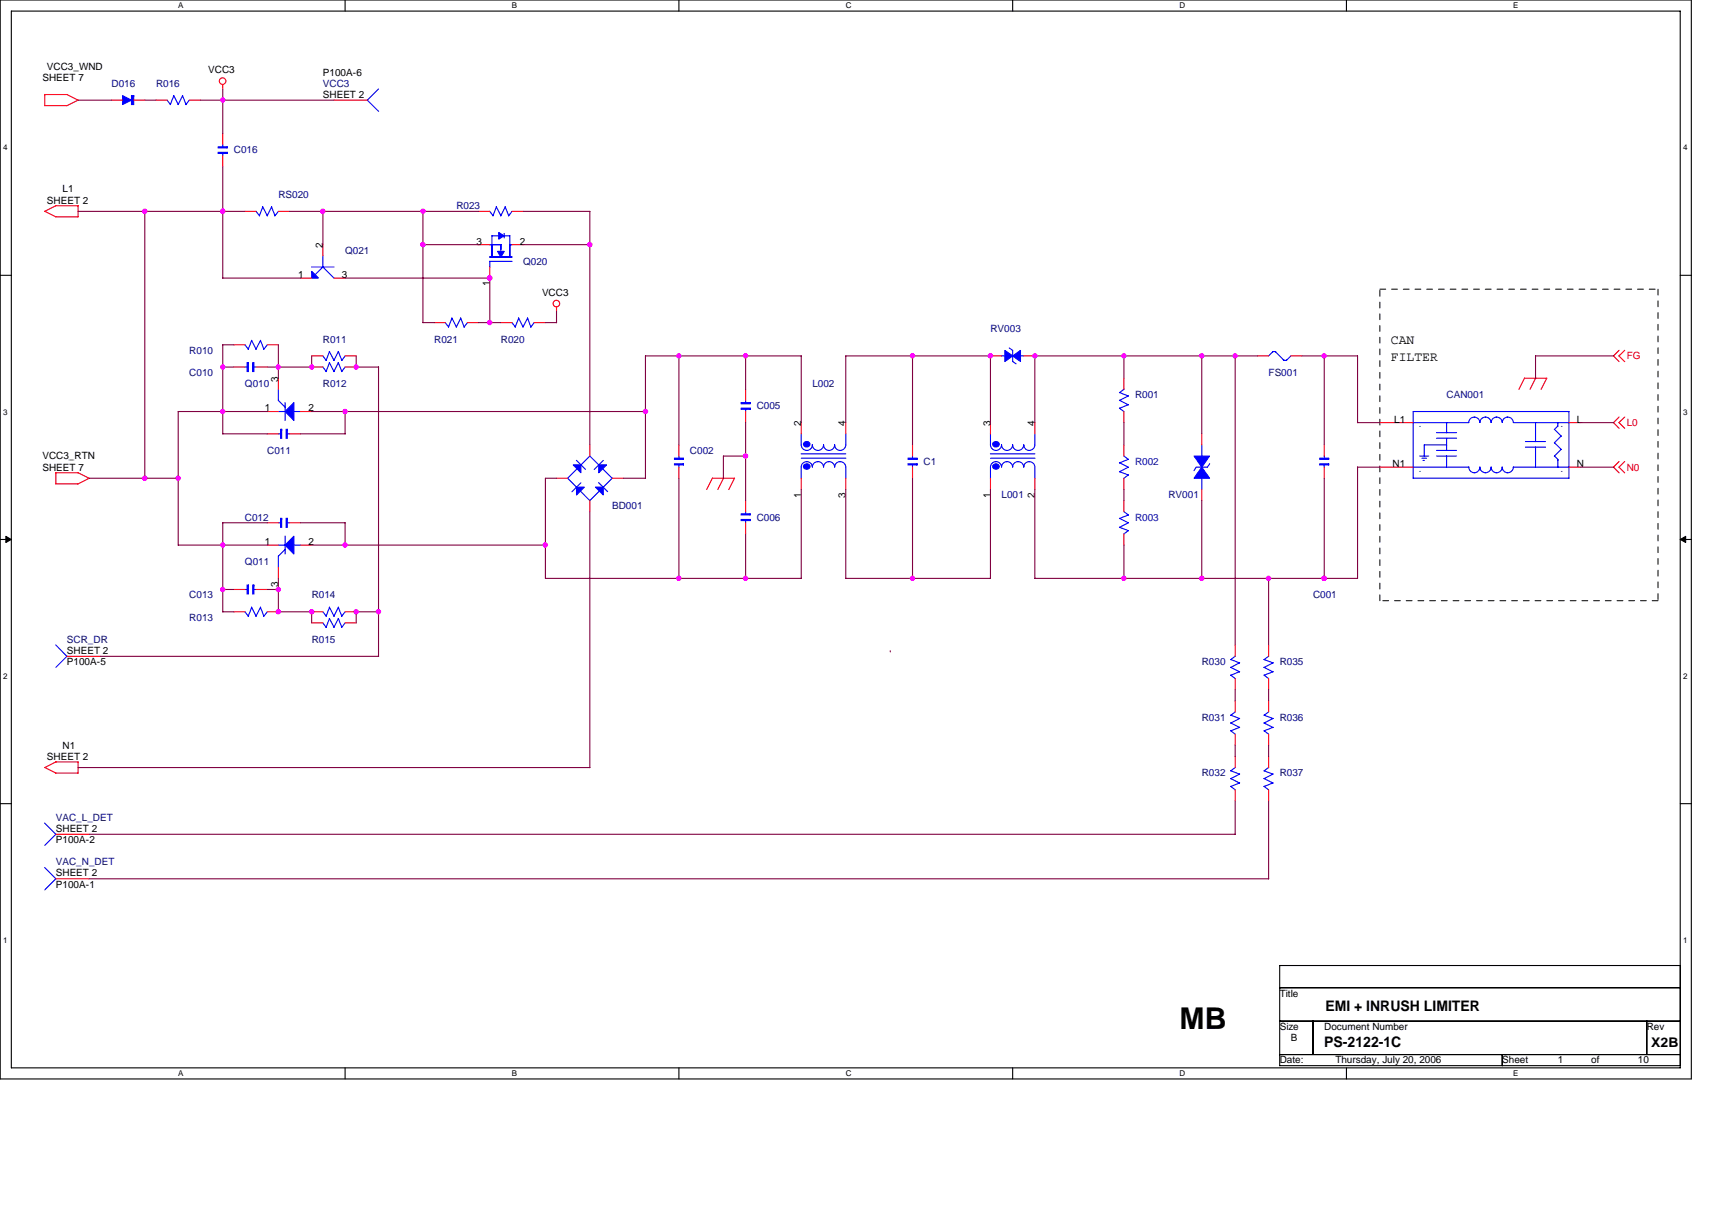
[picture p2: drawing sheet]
<svg xmlns="http://www.w3.org/2000/svg" width="297mm" height="210mm" viewBox="0 0 297 210" stroke-linecap="round" stroke-linejoin="round" font-family="sans-serif">
<path d="M0 0h293.5v187.2h-293.5zM2 1.9h289.5v183.4h-289.5z" fill="none" stroke="#000" stroke-width=".19"/>
<g fill="#fff">
<path d="M30.9 .2h.9v1.6h-.9z"/>
<path d="M30.9 185.5h.9v1.6h-.9z"/>
</g>
<path d="M59.9 0v1.9M59.9 185.3v1.9" fill="none" stroke="#000" stroke-width=".19"/>
<g fill="#fff">
<path d="M88.8 .2h.9v1.6h-.9z"/>
<path d="M88.8 185.5h.9v1.6h-.9z"/>
</g>
<path d="M117.8 0v1.9M117.8 185.3v1.9" fill="none" stroke="#000" stroke-width=".19"/>
<g fill="#fff">
<path d="M146.7 .2h1v1.6h-1z"/>
<path d="M146.7 185.5h1v1.6h-1z"/>
</g>
<path d="M175.7 0v1.9M175.7 185.3v1.9" fill="none" stroke="#000" stroke-width=".19"/>
<g fill="#fff">
<path d="M204.7 .2h1v1.6h-1z"/>
<path d="M204.7 185.5h1v1.6h-1z"/>
</g>
<path d="M233.6 0v1.9M233.6 185.3v1.9" fill="none" stroke="#000" stroke-width=".19"/>
<g fill="#fff">
<path d="M262.6 .2h.9v1.6h-.9z"/>
<path d="M262.6 185.5h.9v1.6h-.9z"/>
<path d="M.5 24.8h.8v1.6h-.8z"/>
<path d="M292 24.8h.8v1.6h-.8z"/>
<path d="M.5 70.7h.8v1.5h-.8z"/>
<path d="M292 70.7h.8v1.5h-.8z"/>
</g>
<path d="M0 47.8h2M291.5 47.8h2" fill="none" stroke="#000" stroke-width=".19"/>
<g fill="#fff">
<path d="M.5 116.5h.8v1.6h-.8z"/>
<path d="M292 116.5h.8v1.6h-.8z"/>
</g>
<path d="M0 93.6h2M291.5 93.6h2" fill="none" stroke="#000" stroke-width=".19"/>
<path d="M1 93.1l1 .5-1 .5zM291.5 93.6l1-.5v1z" fill="#000" stroke="#000" stroke-width=".17"/>
<g fill="#fff">
<path d="M.5 162.4h.8v1.5h-.8z"/>
<path d="M292 162.4h.8v1.5h-.8z"/>
</g>
<path d="M0 139.5h2M291.5 139.5h2M222 167.6h69.5v17.3h-69.5zM222 171.4h69.5M222 177.2h69.5M227.8 177.2v5.8M285.7 177.2v5.8M222 183h69.5M260.6 183v1.9" fill="none" stroke="#000" stroke-width=".19"/>
<path d="M239.4 50.2h48.3M287.7 50.2v54M239.4 104.2v-54M287.7 104.2h-48.3" fill="none" stroke="#000" stroke-width=".17" stroke-dasharray="1 1 1 1 1 1 1 1"/>
<g fill="none" stroke="#f00" stroke-width=".19">
<path d="M19.3 17.4h2M23.2 17.4h1.9M27.1 17.4h1.9M32.8 17.4h2M38.6 14.7v.8M58 17.4h5.7M38.6 23.2v1.9M38.6 27v2M83 36.7h2M88.8 36.7h2M40.6 59.8h1.9M46.4 59.8h1.9"/>
<path d="M52.2 48.3h1.9M56 42.5v1.9M58 48.3h1.9M75.3 56h2M81.1 56h1.9M83 42.5h2M85 46.3v2M86.9 56h1.9M88.8 42.5h2M92.7 56h1.9M96.6 53.3v.8M46.4 71.4h1.9"/>
<path d="M48.3 65.6v2M52.2 71.4h1.9M54.1 63.7h1.9M59.9 63.7h1.9M102.3 77.2v1.9M117.8 77.2v1.9M129.4 67.6v1.9M129.4 71.4v1.9M139 73.3v2M146.7 73.3v2M158.3 77.2v1.9M171.8 73.3v2"/>
<path d="M171.8 61.8h2M177.6 61.8h2M179.6 73.3v2M195 65.6v2M195 71.4v1.9M195 77.2v1.9M208.5 75.3v1.9M218.2 61.8h1.9M224 61.8h1.9M229.8 77.2v1.9M239.4 73.3h5.8M266.4 65.6l-.9 2"/>
<path d="M268.4 65.6l-1 2M268.4 65.6h-3.9l-1 2M272.2 73.3h1.9M280.9 60.8l-1 1 1 1M280.9 72.4l-1 .9 1 1M281.9 60.8l-1 1 1 1M281.9 72.4l-1 .9 1 1M46.4 94.6h1.9M48.3 98.4v2M52.2 94.6h1.9M96.6 83h1.9M102.3 86.9v1.9"/>
<path d="M106.2 83h1.9M117.8 81.1v1.9M123.6 83h3.9M123.6 83l-1 1.9M125.5 83l-1 1.9M127.4 83l-1 2M129.4 86.9v1.9M129.4 90.7v1.9M139 83v1.9M146.7 83v1.9M158.3 81.1v1.9M171.8 83v1.9"/>
<path d="M179.6 83v1.9M195 83v1.9M195 86.9v1.9M195 92.6v2M208.5 84.9v2M229.8 81.1v1.9M239.4 81.1h5.8M272.2 81.1h1.9M280.9 80.1l-1 1 1 1M281.9 80.1l-1 1 1 1M11.6 113.9h5.8M40.6 106.2h1.9"/>
<path d="M46.4 106.2h1.9M54.1 106.2h1.9M54.1 108.1h1.9M59.9 106.2h1.9M59.9 108.1h1.9M220.1 112v1.9M220.1 117.8v1.9M214.3 121.6v1.9M214.3 127.4v1.9M214.3 131.3v1.9M214.3 137.1v1.9M220.1 121.6v1.9"/>
<path d="M220.1 127.4v1.9M220.1 131.3v1.9M220.1 137.1v1.9M9.7 152.5h5.8M9.7 144.8h5.8"/>
<circle cx="38.6" cy="14.1" r=".57"/>
<circle cx="96.5" cy="52.7" r=".57"/>
</g>
<g fill="none" stroke="#00f" stroke-width=".19">
<path d="M29 17.4l.6 .7M30.1 16.6l.8 1.5M30.2 16.6l-.7 1.6M31.7 16.6l.6 1.5M31.7 16.6l-.8 1.6M32.8 17.4l-.5 .8M65.7 15.4l-2 2 2 1.9M38.6 25.1v.4M38.6 26.6v.4M85 36.7l.6 .7M86.1 35.9l.8 1.5M86.1 35.9l-.6 1.6"/>
<path d="M87.6 35.9l.7 1.5M87.7 35.9l-.8 1.6M88.8 36.7l-.6 .8M42.5 59.8l.6 .8M43.6 59.1l.8 1.5M43.7 59.1l-.6 1.5M45.2 59.1l.6 1.5M45.2 59.1l-.8 1.5M46.4 59.8l-.6 .8M54.1 46.3h3.9M56 46.3l2 2M56 44.4v1.9l-1.4 1.4"/>
<path d="M77.2 56l.6 .7M78.4 55.2l.8 1.5M78.4 55.2l-.6 1.6M79.9 55.2l.6 1.5M79.9 55.2l-.7 1.6M81.1 56l-.6 .8M85 44.6h3.8M85 42.5h1.9M85 45.3v1M85 45.4h3.9M85.3 40.9h1.2M85.4 40.9v3.7"/>
<path d="M86.9 42.4v1.2M87.5 40.5v.8M87.5 40.9h1M88.4 42.5h.4M88.5 40.9v3.7M88.8 56l.6 .7M90 55.2l.8 1.5M90 55.2l-.6 1.6M91.5 55.2l.6 1.5M91.5 55.2l-.8 1.6M92.7 56l-.6 .8M42.5 63.7h.4"/>
<path d="M44 63.7h.4M48.3 71.4h1.2M48.3 67.6v1.9M48.3 69.5l1.2 1.2M49.5 69.9v3.1M51 71.4h1.2M56 63.7l.6 .8M57.1 62.9l.9 1.6M57.2 62.9l-.6 1.6M58.7 62.9l.6 1.6M58.7 62.9l-.8 1.6M59.9 63.7l-.6 .8"/>
<path d="M100 79.9l1.6 1.5M102.3 79.1l3.9 3.9-3.9 3.9-3.8-3.9M102.4 79.1l-3.9 3.9M104.7 79.9l-1.6 1.6M117.8 79.1v.4M129.4 69.5v.4M129.4 71v.4M139 78.8h7.7M139 77.2a.96 .96 0 0 0 1 1 .96 .96 0 0 0 .9-1 .97 .97 0 0 0 1 1 .97 .97 0 0 0 1-1 .96 .96 0 0 0 1 1 .96 .96 0 0 0 .9-1 .96 .96 0 0 0 1 1 .96 .96 0 0 0 .9-1M139 79.5h7.8M139 75.3v1.9M146.7 75.3v1.9"/>
<path d="M158.3 79.1v.4M171.8 78.8h7.8M171.8 77.2a.96 .96 0 0 0 1 1 .96 .96 0 0 0 1-1 .96 .96 0 0 0 .9 1 .96 .96 0 0 0 1-1 .96 .96 0 0 0 1 1 .96 .96 0 0 0 .9-1 .96 .96 0 0 0 1 1 .96 .96 0 0 0 1-1M171.8 79.5h7.8M171.8 75.3v1.9M173.8 61.8h.5M175.1 60.4l.6 .4M175.7 60.8v1.9l.6 .4M177 61.8h.6M179.6 75.3v1.9M194.2 68.1l1.6 .6M195 79.1l.8 .6"/>
<path d="M195 67.5l-.8 .6M195.8 79.7l-1.6 .6M195.8 70.2l-1.6 .6 .8 .6M195.8 68.7l-1.6 .8 1.6 .8M208.5 77.2v1.9M220.8 61.1h.6M220.9 61l-.8 .8M221.3 61l1.5 1.6M222.6 62.4l.6 .1M224 61.8l-.8 .8M229.8 79.1v.4M245.2 73.3h9.6"/>
<path d="M245.2 71.4h27v11.6h-27zM246.3 79.1h1.6M246.7 79.5h.8M246.9 79.9h.2M249.2 76.1h3.5M249.2 75.1h3.5M249.2 79.1h3.5M249.2 78.2h3.5M251 73.3v1.8M251 76.1v2.1M251 79.1v2M251 77.2h-3.9v2"/>
<path d="M254.8 73.3a.96 .96 0 0 1 1-.9 .96 .96 0 0 1 1 .9 .97 .97 0 0 1 .9-.9 .97 .97 0 0 1 1 .9 .96 .96 0 0 1 1-.9 .96 .96 0 0 1 .9 .9 .96 .96 0 0 1 1-.9 .96 .96 0 0 1 1 .9M262.6 73.3h9.6M264.7 77.6h3.5M264.7 76.6h3.5M266.4 73.3v3.3M266.4 77.6v3.5M269.7 74.5l1.2 1.2-1.2 1.2M269.7 76.8l1.2 1.2-1.2 1.2M269.7 79.1l.6 .6M270.3 73.3v.6l-.6 .6M270.3 79.7v1.4M48.3 94.6h1.2"/>
<path d="M49.5 93v3.1M49.5 95.3l-1.2 1.2v1.9M51 94.6h1.2M100.8 83.8l-1.6 1.5M103.9 83.8l1.5 1.5M117.8 80.7v.4M129.4 88.8v.4M129.4 90.3v.4M139 81a.96 .96 0 0 1 1-.9 .96 .96 0 0 1 .9 .9 .97 .97 0 0 1 1-.9 .97 .97 0 0 1 1 .9 .96 .96 0 0 1 1-.9 .96 .96 0 0 1 .9 .9 .96 .96 0 0 1 1-.9 .96 .96 0 0 1 .9 .9M139 81.1v1.9M146.7 81.1v1.9M158.3 80.7v.4"/>
<path d="M171.8 81a.96 .96 0 0 1 1-.9 .96 .96 0 0 1 1 .9 .96 .96 0 0 1 .9-.9 .96 .96 0 0 1 1 .9 .96 .96 0 0 1 1-.9 .96 .96 0 0 1 .9 .9 .96 .96 0 0 1 1-.9 .96 .96 0 0 1 1 .9M171.8 81.1v1.9M179.6 81.1v1.9M194.2 80.3l1.6 .8M194.2 81.9l1.6 .5M195 88.8l.8 .6M195.8 89.4l-1.6 .6 1.6 .7M195.8 90.7l-1.6 .8 1.6 .6M195.8 92.1l-.8 .6M195.8 81.1l-1.6 .8M195.8 82.4l-.8 .6M208.5 83v1.9"/>
<path d="M209.5 81.1h-1.9l-.4 .6M209.9 80.5l-.4 .6M229.8 80.7v.4M245.2 81.1h9.7M254.8 81a.96 .96 0 0 0 1 1 .96 .96 0 0 0 1-1 .97 .97 0 0 0 .9 1 .97 .97 0 0 0 1-1 .96 .96 0 0 0 1 1 .96 .96 0 0 0 .9-1 .96 .96 0 0 0 1 1 .96 .96 0 0 0 1-1M262.6 81.1h9.6M9.7 111.9l1.9 2M11.6 113.9l-1.9 1.9M42.5 106.2l.6 .7M43.6 105.4l.8 1.5M43.7 105.4l-.6 1.6M45.2 105.4l.6 1.5"/>
<path d="M45.2 105.4l-.8 1.6M46.4 106.2l-.6 .8M56 106.2l.6 .7M56 108.1l.6 .8M57.1 105.4l.9 1.5M57.1 107.3l.8 1.6 .8-1.6M57.2 105.4l-.6 1.6M57.2 107.3l-.6 1.6M58.7 105.4l.6 1.5M58.7 107.3l.6 1.6 .6-.8M58.7 105.4l-.8 1.6M59.9 106.2l-.6 .8"/>
<path d="M220.1 113.9l-.8 .5 1.6 .6-1.6 .8 1.6 .8M220.9 116.6l-1.6 .6 .8 .6M213.5 126.8l.8 .6M213.5 125.5l1.6 .7M213.5 124.1l1.6 .6M213.5 136.5l.8 .6M214.3 123.5l-.8 .6M214.3 133.2l-.8 .6 1.6 .5M215.1 126.2l-1.6 .6M215.1 124.7l-1.6 .8M215.1 135.9l-1.6 .6M215.1 134.3l-1.6 .8 1.6 .8"/>
<path d="M219.3 136.5l.8 .6M219.3 126.8l.8 .6M219.3 125.5l1.6 .7-1.6 .6M219.3 124.1l1.6 .6M220.1 133.2l-.8 .6 1.6 .5-1.6 .8 1.6 .8M220.1 123.5l-.8 .6M220.9 135.9l-1.6 .6M220.9 124.7l-1.6 .8M7.7 150.5l2 2M7.7 142.8l2 2M9.7 152.5l-1.9 1.9M9.7 144.8l-1.9 1.9"/>
</g>
<g fill="#00f" stroke="#00f" stroke-width=".19">
<path d="M86.3 43.6h1.2l-.6 1z" fill-rule="evenodd"/>
<path d="M86.5 40.3l1 .6-1 .6z" fill-rule="evenodd"/>
<path d="M128.6 89.2v.2h1.6v-.2z" fill-rule="evenodd"/>
<path d="M128.6 90.1v.2h1.6v-.2z" fill-rule="evenodd"/>
<path d="M128.6 69.9v.2h1.6v-.2z" fill-rule="evenodd"/>
<path d="M128.6 70.8v.2h1.6v-.2z" fill-rule="evenodd"/>
<path d="M117 79.5v.2h1.6v-.2z" fill-rule="evenodd"/>
<path d="M117 80.5v.2h1.6v-.2z" fill-rule="evenodd"/>
<path d="M157.6 79.5v.2h1.5v-.2z" fill-rule="evenodd"/>
<path d="M157.6 80.5v.2h1.5v-.2z" fill-rule="evenodd"/>
<path d="M172.3 76.9a.55 .55 0 0 1 .7-.3 .55 .55 0 0 1 .3 .7 .55 .55 0 0 1-.7 .2 .55 .55 0 0 1-.3-.6z" fill-rule="evenodd"/>
<path d="M172.3 80.7a.55 .55 0 0 1 .7-.2 .55 .55 0 0 1 .3 .7 .55 .55 0 0 1-.7 .2 .55 .55 0 0 1-.3-.7z" fill-rule="evenodd"/>
<path d="M208.5 81.1l1.4 1.9h-2.7z" fill-rule="evenodd"/>
<path d="M207.2 79.1h2.7l-1.4 2z" fill-rule="evenodd"/>
<path d="M139.5 76.9a.55 .55 0 0 1 .7-.3 .55 .55 0 0 1 .3 .7 .55 .55 0 0 1-.7 .2 .55 .55 0 0 1-.3-.6z" fill-rule="evenodd"/>
<path d="M139.5 80.7a.55 .55 0 0 1 .7-.2 .55 .55 0 0 1 .3 .7 .55 .55 0 0 1-.7 .2 .55 .55 0 0 1-.3-.7z" fill-rule="evenodd"/>
<path d="M99.5 80.7h1.3v1.3z" fill-rule="evenodd"/>
<path d="M100 84.5h1.4l-1.4 1.4z" fill-rule="evenodd"/>
<path d="M103.3 84.5h1.4v1.4z" fill-rule="evenodd"/>
<path d="M103.9 80.7h1.3l-1.3 1.3z" fill-rule="evenodd"/>
<path d="M54.1 47.1l1.1 1.2h-1.1z" fill-rule="evenodd"/>
<path d="M175.7 61.8l1.4-1v1.9z" fill-rule="evenodd"/>
<path d="M174.3 60.8l1.4 1-1.4 .9z" fill-rule="evenodd"/>
<path d="M22.8 16.6v1.5h.4v-1.5z" fill-rule="evenodd"/>
<path d="M21.3 16.6l1.5 .8-1.5 .7z" fill-rule="evenodd"/>
<path d="M51 69.9v3.1l-1.5-1.6z" fill-rule="evenodd"/>
<path d="M51 93v3.1l-1.5-1.5z" fill-rule="evenodd"/>
<path d="M37.9 26.4v.2h1.5v-.2z" fill-rule="evenodd"/>
<path d="M37.9 25.5v.2h1.5v-.2z" fill-rule="evenodd"/>
<path d="M229 79.5v.2h1.5v-.2z" fill-rule="evenodd"/>
<path d="M229 80.5v.2h1.5v-.2z" fill-rule="evenodd"/>
<path d="M42.9 62.9v1.6h.2v-1.6z" fill-rule="evenodd"/>
</g>
<path d="M43.9 62.9h.1v1.6h-.1z" fill="#00f"/>
<g fill="none" stroke="#00f" stroke-width=".19">
<path d="M44.4 36.7l.6 .7M45.6 35.9l.8 1.5M45.6 35.9l-.6 1.6M47.1 35.9l.6 1.5M47.1 35.9l-.7 1.6M48.3 36.7l-.6 .8M43.9 62.9h.1v1.6h-.1zM48.3 75.3h.4M49.8 75.3h.4M56 61.7l.6 .8M57.1 61l.8 1.6 .8-1.6M57.2 61l-.6 1.6"/>
<path d="M58.7 61l.6 1.6 .6-.8M48.3 90.7h.4M49.8 90.7h.4M42.5 102.3h.4M44 102.3h.4M214.3 113.9l-.8 .5 1.6 .6M215.1 116.6l-1.6 .6 .8 .6M215.1 115l-1.6 .8 1.6 .8"/>
</g>
<g fill="none" stroke="#f00" stroke-width=".19">
<path d="M13.5 17.4l-1.9 1M13.6 17.4l-2-1h-3.8v1.9h3.8M9.7 35.7h3.9M9.7 35.7l-1.9 1M13.5 35.7v2l-3.8-.1-2-.9M42.5 36.7h1.9M48.3 36.7h1.9M40.6 63.7h1.9M44.4 63.7h2M46.4 75.3h1.9M50.2 75.3h2M54.1 61.8h1.9"/>
<path d="M59.9 61.8h1.9M13.5 82l2 1M13.6 82h-3.9v2h3.8l2-1M46.4 90.7h1.9M50.2 90.7h2M40.6 102.3h1.9M44.4 102.3h2M214.3 112v1.9M214.3 117.8v1.9M9.7 132.2h3.9M9.7 132.2l-1.9 1M13.5 132.2v2h-3.8l-2-1"/>
</g>
<g fill="#00f" stroke="#00f" stroke-width=".19">
<path d="M48.7 74.5v1.6h.2v-1.6z" fill-rule="evenodd"/>
<path d="M49.7 74.5v1.6h.1v-1.6z" fill-rule="evenodd"/>
<path d="M48.7 90v1.5h.2v-1.5z" fill-rule="evenodd"/>
<path d="M49.7 90v1.5h.1v-1.5z" fill-rule="evenodd"/>
<path d="M42.9 101.5v1.6h.2v-1.6z" fill-rule="evenodd"/>
<path d="M43.9 101.5v1.6h.1v-1.6z" fill-rule="evenodd"/>
</g>
<g fill="none" stroke="#800040" stroke-width=".19">
<path d="M13.5 17.4h5.9M25.1 17.4h2M34.8 17.4h23.2M38.6 15.4v7.8M13.5 36.7h29M25.1 36.7v46.3M38.6 29v19.3h13.6M50.2 36.7h32.9M56 36.7v5.8M73.4 36.7v19.3h2M90.8 36.7h11.6M102.3 36.7v40.5"/>
<path d="M40.6 59.8h-2v15.5h7.8M48.3 59.8v5.9M59.9 48.3h25.1M73.4 42.5h9.7M83 56h3.9M85 48.3v7.7M90.8 42.5h11.6M94.6 56h2M96.6 54v2M38.6 63.7h2M46.4 63.7h7.7M46.4 71.4h-15.5v23.2h15.5"/>
<path d="M52.2 75.3h7.7M54.1 71.4h57.9M54.1 61.8v1.9M59.9 71.4v3.9M61.8 63.7h3.9M61.8 61.8v1.9M65.7 63.7v50.2M112 61.7v21.3M112 61.8h27v11.6M117.8 61.8v15.4M129.4 61.8v5.8M129.4 73.3v13.6"/>
<path d="M129.4 79.1h-3.9v3.9M158.3 61.8v15.4M171.8 61.7v11.6M171.9 61.8h-25.2v11.6M179.5 61.8h38.7M179.6 61.7v11.6M195 61.7v3.9M195 73.3v3.9M208.5 61.7v13.6M214.3 61.7v50.3M225.9 61.8h9.6M229.8 61.7v15.5"/>
<path d="M235.5 61.7v11.6h3.9M274.1 73.3h5.8M280 61.8h-13.6v3.9M15.5 83h15.4M46.4 90.7h-7.8v15.5h2M52.2 90.7h7.7M54.1 94.6h40.6M59.9 90.7v3.9M96.6 83h-2v17.4h44.4v-15.5M102.3 88.8v44.4M108.1 83h3.9M117.8 83v17.4"/>
<path d="M129.4 92.6v7.8M158.3 83v17.4M171.8 84.9v15.5h-25.1v-15.5M195 84.9v2M195 94.6v5.8M208.5 86.8v13.6M229.8 83v17.4M235.5 81.1h3.9M235.5 81v19.4h-55.9v-15.5M274.1 81.1h5.8M17.4 113.9h48.3M38.6 102.3h2"/>
<path d="M46.4 102.3h1.9M48.3 100.4v5.8h5.8M54.1 106.2v1.9M61.8 106.2h3.9M61.8 106.2v1.9M154.5 112.9v.2M214.3 119.7v1.9M220.1 100.4v11.6M220.1 119.7v1.9M13.5 133.2h88.9M214.3 139v5.8h-198.9M214.3 129.3v2"/>
<path d="M220.1 129.3v2M220.1 139v13.5M15.5 152.5h204.6"/>
</g>
<g fill="#f0f" stroke="#f0f" stroke-width=".19">
<circle cx="38.6" cy="71.4" r=".38"/>
<circle cx="48.3" cy="102.3" r=".38"/>
<circle cx="65.7" cy="106.2" r=".38"/>
<circle cx="85" cy="48.2" r=".38"/>
<circle cx="94.6" cy="94.6" r=".38"/>
<circle cx="59.9" cy="94.6" r=".38"/>
<circle cx="25.1" cy="36.7" r=".38"/>
<circle cx="25.1" cy="83" r=".38"/>
<circle cx="73.4" cy="36.7" r=".38"/>
<circle cx="73.4" cy="42.4" r=".38"/>
<circle cx="85" cy="56" r=".38"/>
<circle cx="48.3" cy="106.2" r=".38"/>
<circle cx="112" cy="71.4" r=".38"/>
<circle cx="38.6" cy="94.6" r=".38"/>
<circle cx="30.9" cy="83" r=".38"/>
<circle cx="102.3" cy="42.4" r=".38"/>
<circle cx="59.9" cy="71.4" r=".38"/>
<circle cx="38.6" cy="36.7" r=".38"/>
<circle cx="38.6" cy="63.7" r=".38"/>
<circle cx="56" cy="36.7" r=".38"/>
<circle cx="54.1" cy="63.7" r=".38"/>
<circle cx="38.6" cy="102.3" r=".38"/>
<circle cx="48.3" cy="63.7" r=".38"/>
<circle cx="61.8" cy="63.7" r=".38"/>
<circle cx="61.8" cy="106.2" r=".38"/>
<circle cx="54.1" cy="106.2" r=".38"/>
<circle cx="129.4" cy="61.8" r=".38"/>
<circle cx="229.7" cy="61.8" r=".38"/>
<circle cx="229.7" cy="100.4" r=".38"/>
<circle cx="171.8" cy="61.8" r=".38"/>
<circle cx="208.5" cy="100.4" r=".38"/>
<circle cx="117.8" cy="61.8" r=".38"/>
<circle cx="117.8" cy="100.4" r=".38"/>
<circle cx="158.3" cy="61.8" r=".38"/>
<circle cx="129.4" cy="79.1" r=".38"/>
<circle cx="129.4" cy="100.4" r=".38"/>
<circle cx="38.6" cy="17.4" r=".38"/>
<circle cx="220.1" cy="100.4" r=".38"/>
<circle cx="195" cy="100.4" r=".38"/>
<circle cx="208.5" cy="61.8" r=".38"/>
<circle cx="195" cy="61.8" r=".38"/>
<circle cx="179.6" cy="61.8" r=".38"/>
<circle cx="214.3" cy="61.8" r=".37"/>
<circle cx="158.3" cy="100.4" r=".38"/>
</g>
<text font-size="5.2" x="204.7" y="178.6">MB</text>
<g font-size="2.5">
<text x="230" y="175.5">EMI + INRUSH LIMITER</text>
<text x="229.8" y="181.7">PS-2122-1C</text>
</g>
<g font-size="2.3">
<text x="241.3" y="59.8">CAN</text>
<text x="241.3" y="62.7">FILTER</text>
<text x="286.5" y="181.7">X2B</text>
</g>
<g font-size="1.7">
<text x="7.4" y="14.1">SHEET 7</text>
<text x="8.1" y="12.1">VCC3_WND</text>
<text x="36.1" y="12.7">VCC3</text>
<text x="56" y="13.1">P100A-6</text>
<text x="56" y="17">SHEET 2</text>
<text x="8.1" y="35.3">SHEET 2</text>
<text x="10.9" y="33.4">L1</text>
<text x="56" y="43" transform="rotate(-90 56 43)">2</text>
<text x="82.7" y="42.4">3</text>
<text x="90.2" y="42.4">2</text>
<text x="51.7" y="48.2">1</text>
<text x="59.3" y="48.2">3</text>
<text x="85" y="49.7" transform="rotate(-90 85 49.7)">1</text>
<text x="94" y="51.4">VCC3</text>
<text x="46" y="71.4">1</text>
<text x="48.3" y="66.2" transform="rotate(-90 48.3 66.2)">3</text>
<text x="53.5" y="71.4">2</text>
<text x="139" y="73.9" transform="rotate(-90 139 73.9)">2</text>
<text x="146.7" y="73.9" transform="rotate(-90 146.7 73.9)">4</text>
<text x="171.8" y="73.9" transform="rotate(-90 171.8 73.9)">3</text>
<text x="179.5" y="73.9" transform="rotate(-90 179.5 73.9)">4</text>
<text x="241.9" y="73.3">L1</text>
<text x="273.6" y="73.3">L</text>
<text x="7.4" y="79.7">VCC3_RTN</text>
<text x="7.4" y="81.7">SHEET 7</text>
<text x="241.6" y="81">N1</text>
<text x="273.6" y="81">N</text>
<text x="139" y="86.4" transform="rotate(-90 139 86.4)">1</text>
<text x="146.7" y="86.4" transform="rotate(-90 146.7 86.4)">3</text>
<text x="171.8" y="86.4" transform="rotate(-90 171.8 86.4)">1</text>
<text x="179.5" y="86.4" transform="rotate(-90 179.5 86.4)">2</text>
<text x="46" y="94.6">1</text>
<text x="53.5" y="94.6">2</text>
<text x="48.3" y="101.8" transform="rotate(-90 48.3 101.8)">3</text>
<text x="11.6" y="113.5">SHEET 2</text>
<text x="11.6" y="115.4">P100A-5</text>
<text x="8.1" y="131.8">SHEET 2</text>
<text x="10.9" y="129.9">N1</text>
<text x="9.7" y="146.3">P100A-2</text>
<text x="9.7" y="144.4">SHEET 2</text>
<text x="9.7" y="154.1">P100A-1</text>
<text x="9.7" y="152.1">SHEET 2</text>
<text x="222" y="173">Title</text>
<text x="222" y="178.8">Size</text>
<text x="229.8" y="178.8">Document Number</text>
<text x="285.7" y="178.8">Rev</text>
<text x="222" y="184.6">Date:</text>
<text x="224" y="180.7">B</text>
<text x="231.7" y="184.6">Thursday, July 20, 2006</text>
<text x="260.6" y="184.6">Sheet</text>
<text x="270.3" y="184.6">1</text>
<text x="276.1" y="184.6">of</text>
<text x="284.2" y="184.6">10</text>
</g>
<g font-size="1.7" fill="#000080">
<text x="19.3" y="15">D016</text>
<text x="27.1" y="15">R016</text>
<text x="56" y="15">VCC3</text>
<text x="40.6" y="26.6">C016</text>
<text x="48.3" y="34.4">RS020</text>
<text x="79.2" y="36.3">R023</text>
<text x="59.9" y="44">Q021</text>
<text x="90.8" y="45.9">Q020</text>
<text x="56" y="59.5">R011</text>
<text x="75.3" y="59.5">R021</text>
<text x="86.9" y="59.5">R020</text>
<text x="171.8" y="57.5">RV003</text>
<text x="32.8" y="61.4">R010</text>
<text x="32.8" y="65.2">C010</text>
<text x="220.1" y="65.2">FS001</text>
<text x="42.5" y="67.2">Q010</text>
<text x="56" y="67.2">R012</text>
<text x="131.3" y="71">C005</text>
<text x="140.9" y="67.2">L002</text>
<text x="196.9" y="69.1">R001</text>
<text x="251" y="69.1">CAN001</text>
<text x="46.4" y="78.8">C011</text>
<text x="119.7" y="78.8">C002</text>
<text x="160.2" y="80.7">C1</text>
<text x="106.2" y="88.4">BD001</text>
<text x="173.8" y="86.5">L001</text>
<text x="202.7" y="86.5">RV001</text>
<text x="42.5" y="90.3">C012</text>
<text x="131.3" y="90.3">C006</text>
<text x="42.5" y="98.1">Q011</text>
<text x="32.8" y="107.7">R013</text>
<text x="32.8" y="103.8">C013</text>
<text x="54.1" y="103.8">R014</text>
<text x="227.8" y="103.8">C001</text>
<text x="11.6" y="111.6">SCR_DR</text>
<text x="54.1" y="111.6">R015</text>
<text x="208.5" y="115.4">R030</text>
<text x="222" y="115.4">R035</text>
<text x="208.5" y="125.1">R031</text>
<text x="222" y="125.1">R036</text>
<text x="208.5" y="134.7">R032</text>
<text x="222" y="134.7">R037</text>
<text x="9.7" y="142.5">VAC_L_DET</text>
<text x="9.7" y="150.2">VAC_N_DET</text>
</g>
<g font-size="1.7" fill="#f00">
<text x="282.3" y="62.4">FG</text>
<text x="282.3" y="73.9">L0</text>
<text x="282.3" y="81.7">N0</text>
</g>
<g font-size="1.7" fill="#004080">
<text x="246.2" y="74.1">.</text>
<text x="270.8" y="74.1">.</text>
<text x="246.2" y="81.9">.</text>
<text x="270.8" y="81.9">.</text>
</g>
<g font-size="1.7" fill="#0000a0">
<text x="196.9" y="80.7">R002</text>
<text x="196.9" y="90.3">R003</text>
</g>
<g font-size="1.4">
<text x="30.9" y="1.5">A</text>
<text x="88.8" y="1.5">B</text>
<text x="146.7" y="1.5">C</text>
<text x="204.7" y="1.5">D</text>
<text x="262.6" y="1.5">E</text>
<text x=".5" y="26.1">4</text>
<text x="292" y="26.1">4</text>
<text x=".5" y="71.9">3</text>
<text x="292" y="71.9">3</text>
<text x=".5" y="117.8">2</text>
<text x="292" y="117.8">2</text>
<text x=".5" y="163.6">1</text>
<text x="292" y="163.6">1</text>
<text x="30.9" y="186.8">A</text>
<text x="88.8" y="186.8">B</text>
<text x="146.7" y="186.8">C</text>
<text x="204.7" y="186.8">D</text>
<text x="262.6" y="186.8">E</text>
</g>
</svg>
